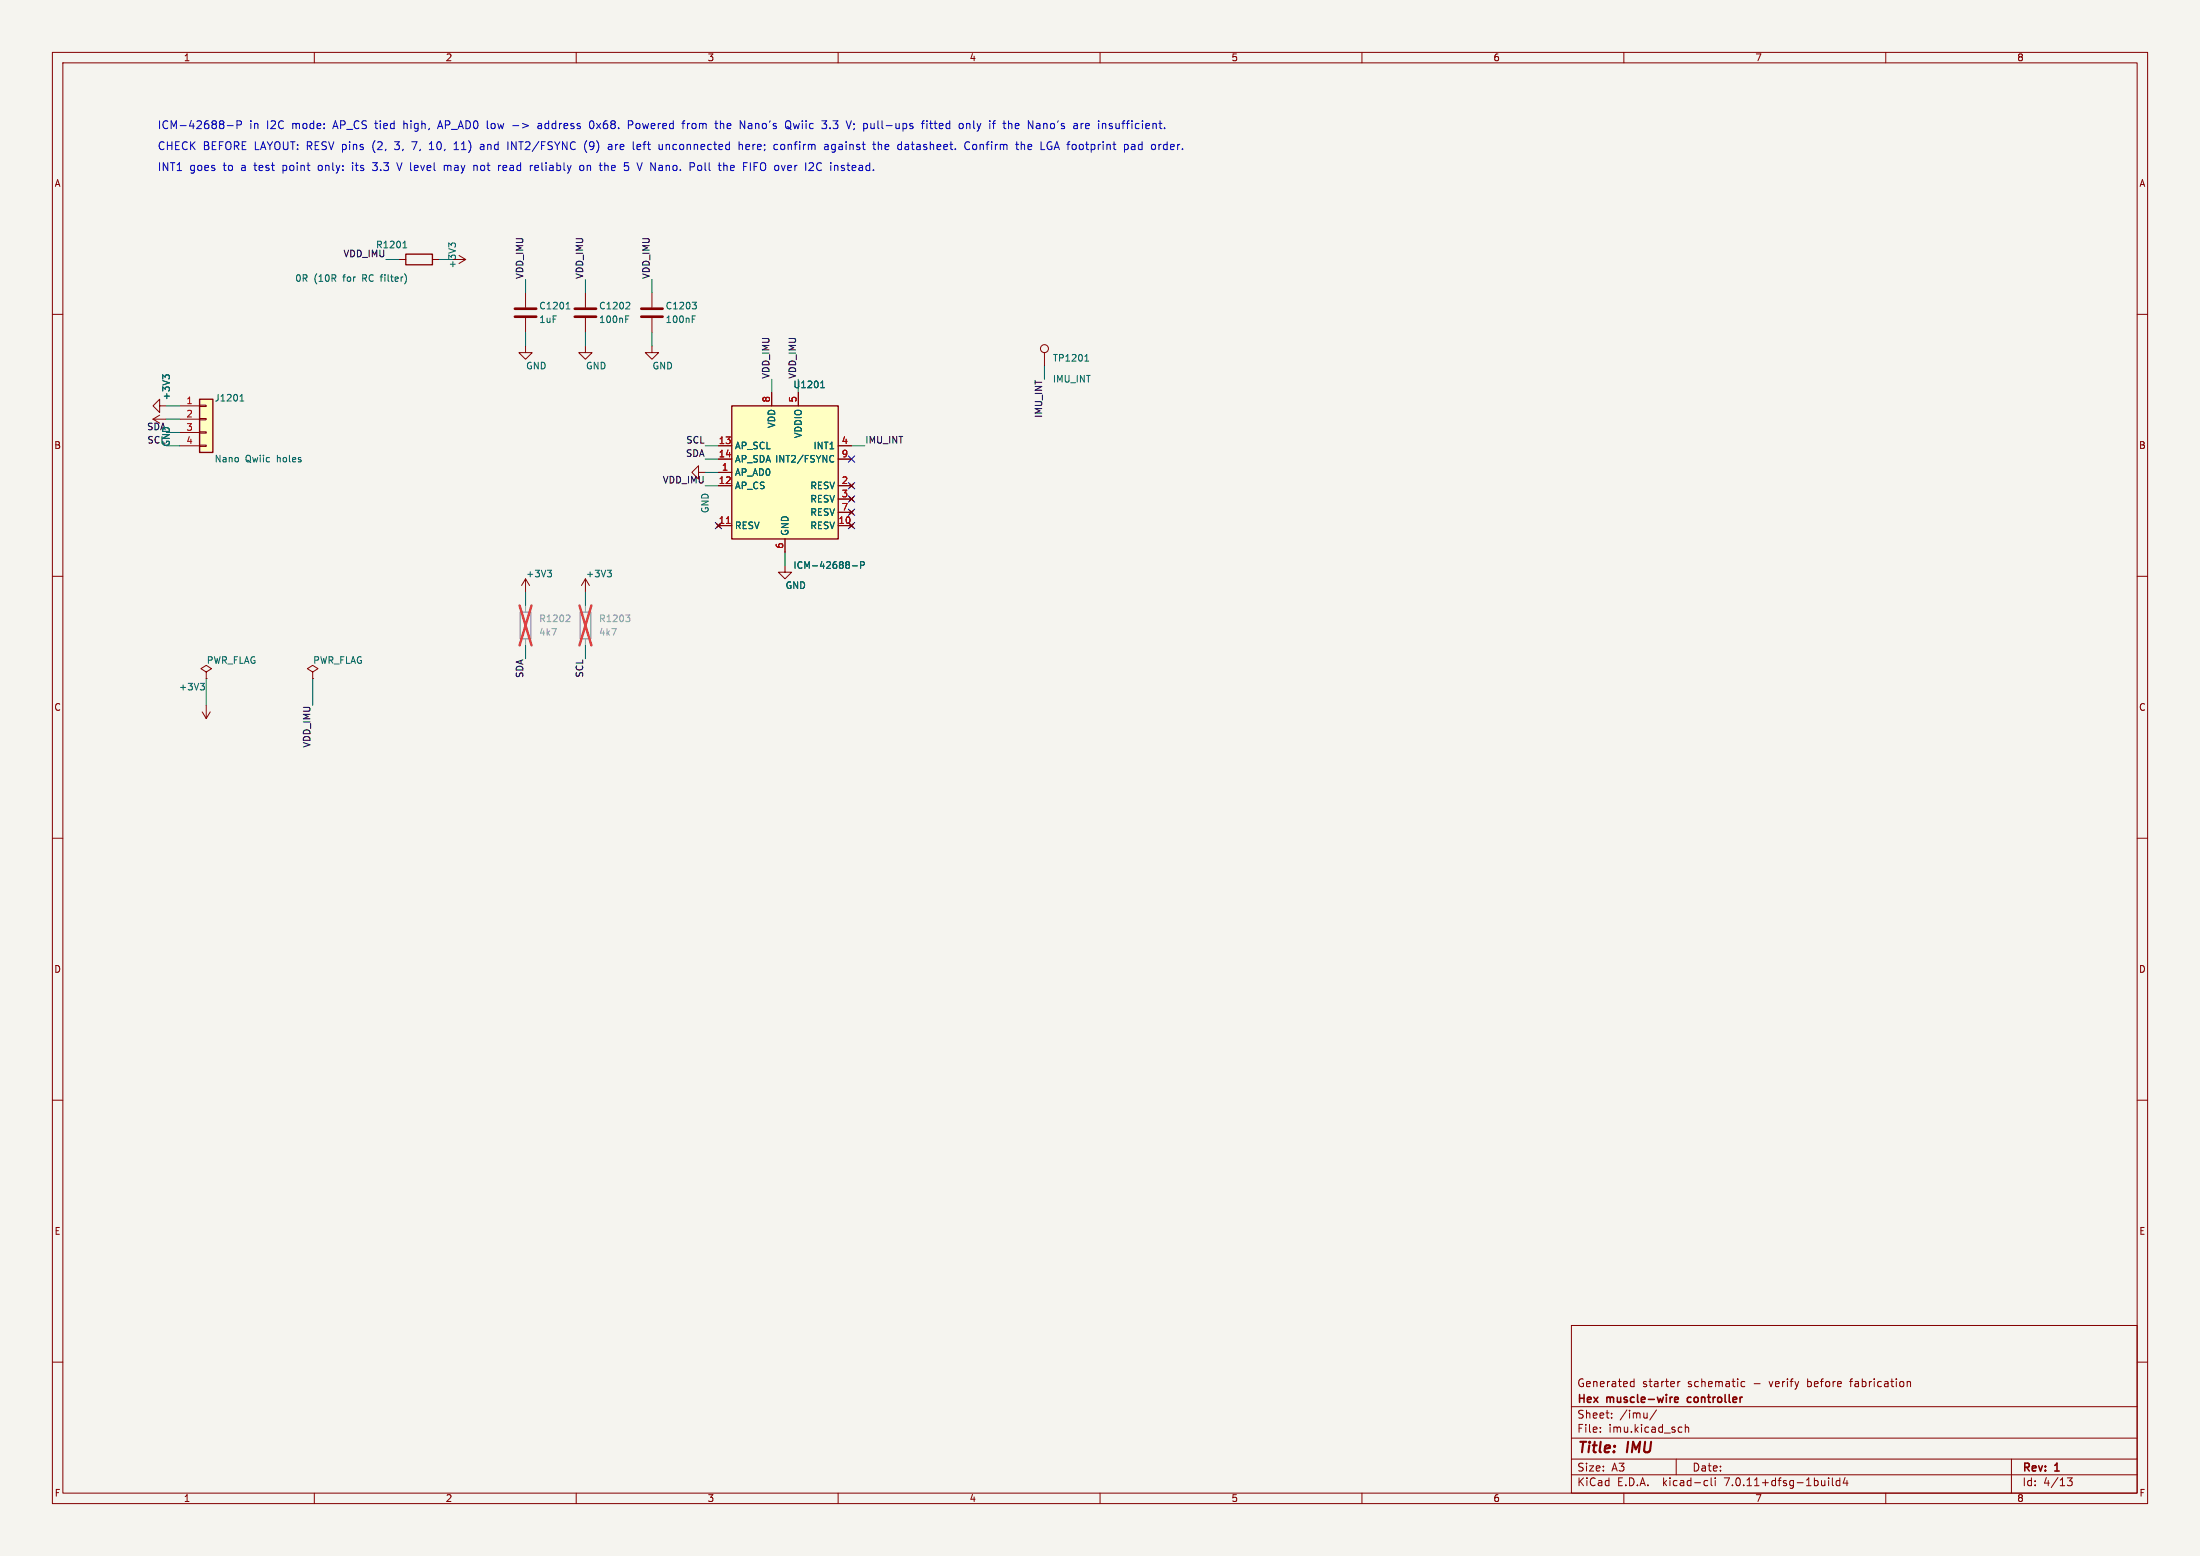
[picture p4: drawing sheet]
<svg xmlns="http://www.w3.org/2000/svg" width="420mm" height="297mm" viewBox="0 0 420 297" stroke-linecap="round" stroke-linejoin="round" font-family="sans-serif">
<path d="M0 0h420v297h-420z" fill="#f5f4ef" stroke="#f5f4ef" stroke-width=".19"/>
<g fill="none" stroke="#840000" stroke-width=".19">
<path d="M10 10h400v277h-400zM12 12h396v273h-396zM60 10v2M110 10v2M160 10v2M210 10v2M260 10v2M310 10v2M360 10v2M10 60h2M76.2 49.5h1.3M82.5 49.5h1.3"/>
<path d="M86.4 49.5h2.5M87.6 48.8l1.3 .7M88.9 49.5l-1.3 .8M100.3 55.9v2.8M111.8 55.9v2.8M124.5 55.9v2.8M408 60h2M30.5 77.5v-1.3l-1.3 1.3 1.3 1.2v-1.2h1.2M30.5 79.2l-1.3 .8M34.3 77.5h3.8M38.1 79.9h1.3v.2h-1.3zM38.1 77.3h1.3v.3h-1.3z"/>
<path d="M100.3 66v1.3h1.3l-1.3 1.3-1.2-1.3h1.2M100.3 60.7v2.8M111.8 66v1.3h1.2l-1.2 1.3-1.3-1.3h1.3M111.8 60.7v2.8M124.5 66v1.3h1.2l-1.2 1.3-1.3-1.3h1.3M124.5 60.7v2.8M147.3 74.9v2.6M152.4 74.9v2.6M199.4 67.3v2.6M29.2 80h2.5M29.2 80l1.3 .8M34.3 85.1h3.8"/>
<path d="M34.3 80h3.8M34.3 82.6h3.8M38.1 85h1.3v.2h-1.3zM38.1 82.4h1.3v.3h-1.3zM133.3 90.2v-1.3l-1.2 1.3 1.2 1.2v-1.2h1.3M136.8 99.9l.7 .8M137.2 90.2h2.5M137.2 92.7h2.5M137.2 85.1h2.5M137.2 87.6h2.5M137.5 99.9l-.7 .8M160 92.7h2.6"/>
<path d="M160 85.1h2.6M160 87.6h2.6M160 95.3h2.6M160 97.8h2.6M162.2 99.9l.7 .8M162.2 92.3l.7 .8M162.2 94.9l.7 .7M162.2 97.4l.7 .8M162.9 99.9l-.7 .8M162.9 92.3l-.7 .8M162.9 94.9l-.7 .7M162.9 97.4l-.7 .8"/>
<path d="M10 110h2M100.3 110.5v2.5M100.3 110.5l-.7 1.3M100.3 110.5l.8 1.3M111.8 110.5v2.5M111.8 110.5l-.8 1.3M111.8 110.5l.7 1.3M137.2 100.3h2.5M149.9 108v1.2h1.2l-1.2 1.3-1.3-1.3h1.3M149.9 102.9v2.5M160 100.3h2.6M408 110h2"/>
<path d="M38.6 135.9l.8 1.3M39.4 128.3l1-.7-1-.6-1 .6 1 .7v1.2M39.4 129.5h.1M39.4 134.6v2.6M40.1 135.9l-.7 1.3M59.7 128.3l1-.7-1-.6-1 .6 1 .7v1.2M59.7 129.5h.1M10 160h2M408 160h2M10 210h2M408 210h2M10 260h2"/>
<path d="M300 253h108v32h-108zM408 260h2M300 278.5h108M300 274.5h108M300 268.5h108M305.5 273.2v.2M305.5 272.5v.1M307.7 270.5v.2M307.7 269.8v.1M311.4 264.6h.5M311.4 263.8h.5M311.9 263.2v1.5"/>
<path d="M316.2 269.1l-1.3 1.9M320 278.5v3M320.3 263.7v1M320.7 272.4l.4 .1M320.7 263.7l-.3 .1-.1 .2M321.1 273.3l-.4 .1M321.7 272.5l.2-.1 .4 .1 .1 .9M321.7 271.9v1.5M333.1 263.8l-.4-.1-.3 .3 .1 .6h.6M364.1 263.8l.2-.1 .4 .1v.9M364.1 263.7v1M384 278.5v6.5"/>
<path d="M60 285v2M110 285v2M160 285v2M210 285v2M260 285v2M300 281.5h108M310 285v2M325.6 282.6l.4 .1M326 283.5l-.4 .1M326.7 282.1v1.3l.2 .2M327.4 282.1v.1M327.4 282.6v1"/>
<path d="M349.1 282.1v.1M349.1 282.6v1M349.8 282.1v1.3l.2 .2M351.2 282.7l-.4-.1-.3 .3 .2 .6h.5M351.2 282.1v1.5M352.2 282l-.3 1.1h.9M352.6 282.6v1M360 285v2M394.7 282.1h.9l-.5 .6 .4 .1v.6l-.2 .2-.6-.1"/>
<circle cx="199.4" cy="66.5" r=".76"/>
</g>
<path d="M319.7 267.2l.7-.2-.1-.2-.4-.1-.2 .2 .1 .7h.5M322.2 266.8v.7" fill="none" stroke="#840000" stroke-width=".3"/>
<g fill="none" stroke="#006464" stroke-width=".19">
<path d="M76.9 47.3h.8M77.1 46.3l.2-.3v1.3M77.5 52.8v.8M86.2 46.8l-.5-.4v.8M86.2 46.6l.2-.2h.3l.2 .2M108.1 59h.7M108.2 58l.2-.3v1.3M120 57.7l.2 .2v.3l-.7 .8h.7M132.2 57.7h.7l-.4 .5M132.7 58.2l.2 .2v.3l-.2 .3M31.5 72l-.4-.4v.7M31.5 71.8l.3-.2h.3l.2 .2"/>
<path d="M45.8 76.5h.7M45.9 75.6l.3-.3v1.2M119.5 60.9h.4M119.5 60.3h.6M132.2 60.9h.4M132.2 60.3h.6M156.7 74h.7M156.8 73l.2-.3v1.3M207.1 68.9h.7M207.4 67.8l.1-.1v1.2M158.6 87l.6 .1M159.2 88.1h-.6"/>
<path d="M104.5 108.8h.8l-.4 .5M105 109.3l.3 .3v.3l-.3 .2M115.9 108.8h.8l-.4 .5M116.5 109.3l.2 .3v.3l-.2 .2M162.7 108h1M164.3 107.9l.6-.1 .1-.2v-.3l-.7-.1v1.3M38.2 130.4h.8l-.4 .5M38.8 130.9l.2 .3v.3l-.2 .2"/>
</g>
<path d="M98.3 58.9h4.1M109.7 58.9h4.1M122.4 58.9h4.1M98.3 60.5h4.1M109.7 60.5h4.1M122.4 60.5h4.1" fill="none" stroke="#840000" stroke-width=".51"/>
<g fill="#ffffc2" stroke="#ffffc2" stroke-width=".19">
<path d="M139.7 77.5h20.3v25.4h-20.3z"/>
<path d="M38.1 76.2h2.5v10.2h-2.5z"/>
</g>
<path d="M77.5 48.5h5v2h-5zM38.1 76.2h2.5v10.2h-2.5zM139.7 77.5h20.3v25.4h-20.3z" fill="none" stroke="#840000" stroke-width=".25"/>
<path d="M138.7 99.9h.7" fill="none" stroke="#a90000" stroke-width=".19"/>
<path d="M99.3 116.8h2v5.1h-2zM110.7 116.8h2.1v5.1h-2.1z" fill="none" stroke="#9c9b98" stroke-width=".25"/>
<path d="M100.3 115.6v1.2M111.8 115.6v1.2M100.3 121.9v1.3M111.8 121.9v1.3" fill="none" stroke="#9c9b98" stroke-width=".19"/>
<path d="M108.6 117.4l.2 .2-.1 .3-.7 .8h.8M119.5 117.4h.7l-.4 .5M120 117.9l.2 .2v.3l-.2 .3" fill="none" stroke="#939391" stroke-width=".19"/>
<path d="M99.2 115.6l2.3 7.6M101.5 115.6l-2.3 7.6M110.6 115.6l2.3 7.6M112.9 115.6l-2.3 7.6" fill="none" stroke="#eb3a3d" stroke-width=".46"/>
<g fill="none" stroke="#0000c2" stroke-width=".19">
<path d="M43.4 24h1.1M45.2 23.8h.8l.1-.2-.1-.4-.2-.1h-.6v1.5M67.3 31.1v.1M67.3 31.6v1M71.1 31.1h.9M71.1 32.4l.6 .2M75.7 31.1l.5 1.5M78.6 27.1h1M82 28.6h.8M82.4 27.1l-.4 .4M83.7 24.1h.7M84 23.1l-.5 1.5"/>
<path d="M84.8 31.6v1M84.8 31.7l.4-.1 .3 .2M85.5 31.8v.8M85.5 31.6v.2M86.7 28.6h.8M86.7 27.5l.4-.4v1.5M90.7 31.6h.2l.2 .2v.8M91.7 27.6h.6M92.2 28h-.3a.29 .29 0 0 0-.2 .3 .29 .29 0 0 0 .2 .3h.3M95.5 31.6h.1M96.2 31.6l-.2 .2v.5l.2 .3M96.7 31.9l-.7 .2"/>
<path d="M97 27.1v1.5M97.7 28.6v-1.5l.8 1.5M97.9 24h1.1M101.5 31.6h.2M102.6 31.6h-.3l-.2 .2 .1 .7 .4 .1M102.7 23.6h.6M102.8 31.9l-.7 .2M103.2 24h-.3a.29 .29 0 0 0-.2 .3 .29 .29 0 0 0 .2 .3h.3M110.7 31.7l.3-.1 .4 .1 .1 .6-.2 .2-.3 .1-.3-.2zM112 26.8a1.72 1.72 0 0 0 0 2.3M113.2 23.2l-.2-.1a.8 .8 0 0 0-.5 .7 .8 .8 0 0 0 .5 .8l.2-.2M115.5 31.6h.5"/>
<path d="M116.1 28.3l.2 .3 .5-.1M116.2 27.6h.5l.1 1M116.8 27.9l-.5 .1-.2 .2M120 23.8h.7l.1-.2-.1-.4-.2-.1h-.5v1.5M122.1 27.6h-.3l-.2 .2 .1 .7 .4 .1M122.3 27.9l-.7 .2M126.5 28.4l-.5 .2M126.5 27.6v1M130.2 23.6h.5M130.7 23.1l-.3 .2v1.3M131.2 23.6v1M131.3 23.7l-.1 .1"/>
<path d="M133.9 31.7l-.4-.1-.3 .2 .1 .7 .4 .1 .2-.2M136.5 23.6h.5M136.7 24.5l.3 .1M137.5 23.1v1.5M137.7 23.6l-.2 .1M138.4 31.6l.4 .2v.8M141.1 27.7l.2-.1h.4v1M141.1 27.1v1.5M141.3 23.1l.9 1.5v-1.5M142.6 27.6l-.2 .2v.5l.2 .3M143.1 27.9l-.7 .2M144 31.8h.5"/>
<path d="M144.7 31.1h-.7v1.5M149.5 27.6h-.3l-.2 .2 .1 .6 .4 .2M150.2 23.1a.5 .5 0 0 1 .7 .2 1.17 1.17 0 0 1-.2 1.2M150.2 24.5h.5M150.2 24.2l.5 .3M150.7 24.5l.3 .2M155.9 31.9a.58 .58 0 0 0 .2 .6 .58 .58 0 0 0 .6 0M156.7 31.1h-.3a.62 .62 0 0 0-.5 .6M157.5 28.5h.6M157.5 27.6h.5l.1 1M158.1 27.9l-.6 .2M158.5 24.4v.2"/>
<path d="M158.8 29h.5M159.3 27.6h-.3l-.3 .2 .1 .6 .5 .2M160.8 32.1h.4v.2l-.2 .3h-.3M160.8 31.6h.4M163 23.6v.2M163.1 24.5l-.1 .3M167.7 27.7l.2-.1h.3l.1 1M167.7 27.1v1.5M172.8 28.5h.7M172.8 27.6h.6l.1 1M173.5 27.9l-.7 .2M175.9 23.6h.6"/>
<path d="M176.5 23.1l-.4 .2v1.3M177 23.1v.1M177 23.6v1M177.5 23.6h.5M177.7 23.1v1.2l.3 .3M184.3 28.3l.4 .3 .4-.2M184.5 23.7l.2-.1h.4l.1 1M184.5 23.6v1M185.1 27.2l-.4-.1-.4 .2M186.5 27.8l-.3-.2h-.4l-.1 .2 .1 .7 .4 .1 .3-.3M194.3 23.6h-.3l-.2 .2 .1 .7 .4 .1M194.5 23.9l-.7 .2"/>
<path d="M195 27.7l.2-.1h.3l.1 1M196.5 27.6l-.3 .2v.5l.3 .3M197 27.9l-.8 .2M198.3 23.6l.2 .2v.8M198.5 23.9l-.5 .1M198.5 24.5l-.5 .1M200.5 27.9h.3v.5l-.3 .2M200.6 27.1h.1M201.7 27.1l-.5 1.5M206.7 23.6h.1M207.9 23.6h-.4l-.3 .2 .1 .7h.6M208 23.9l-.8 .2"/>
<path d="M212 23.6h.3M212 24.1h.3l.1 .2-.2 .3h-.3M216 27.6h.6l.1 1M216.7 27.9l-.5 .1a.29 .29 0 0 0-.3 .3 .29 .29 0 0 0 .3 .3l.5-.1M217.6 27.6l-.3 .2v.5l.3 .3M222.2 28.4l.2 .2 .4-.1M222.8 27.6h-.4l-.2 .1M222.8 27.1v1.5"/>
</g>
<g fill="none" stroke="#009600" stroke-width=".19">
<path d="M73.7 49.5h2.5M83.8 49.5h2.6M100.3 53.3v2.6M111.8 53.3v2.6M124.5 53.3v2.6M31.7 77.5h2.6M100.3 63.5v2.5M111.8 63.5v2.5M124.5 63.5v2.5M147.3 72.4v2.5M152.4 72.4v2.5M199.4 69.9v2.5"/>
<path d="M31.7 85.1h2.6M31.7 80h2.6M31.7 82.6h2.6M134.6 85.1h2.6M134.6 92.7h2.6M134.6 87.6h2.6M134.6 90.2h2.6M162.6 85.1h2.5M100.3 113v2.6M111.8 113v2.6M149.9 105.4v2.6M39.4 129.5v5.1"/>
<path d="M59.7 129.5v5.1M100.3 123.2v2.5M111.8 123.2v2.5"/>
</g>
<path d="M136.6 99.7l1.2 1.2M137.8 99.7l-1.2 1.2M162 97.2l1.2 1.2M162 94.6l1.2 1.3M162 92.1l1.2 1.2M162 99.7l1.2 1.2M162 87l1.2 1.2M163.2 97.2l-1.2 1.2M163.2 94.6l-1.2 1.3M163.2 92.1l-1.2 1.2M163.2 99.7l-1.2 1.2M163.2 87l-1.2 1.2" fill="none" stroke="#000084" stroke-width=".19"/>
<g font-size="2.8" fill="#840000">
<text x="301" y="277.9">Title:</text>
<text x="310.6" y="277.9">IMU</text>
</g>
<g font-size="2.1" fill="#0000c2">
<text x="30" y="24.7">ICM-42688-P</text>
<text x="30" y="28.8">CHECK BEFORE LAYOUT: RESV pins</text>
<text x="47.6" y="24.7">in</text>
<text x="51" y="24.7">I2C</text>
<text x="55.9" y="24.7">mode:</text>
<text x="63.9" y="24.7">AP_CS tied</text>
<text x="71.5" y="28.8">(2,</text>
<text x="75.9" y="28.8">3,</text>
<text x="77.6" y="24.7">high,</text>
<text x="79.4" y="28.8">7,</text>
<text x="82.8" y="28.8">10,</text>
<text x="84.4" y="24.7">AP_AD0 low</text>
<text x="87.7" y="28.8">11)</text>
<text x="92.9" y="28.8">and</text>
<text x="98.2" y="28.8">INT2/FSYNC</text>
<text x="98.8" y="24.7">-&gt;</text>
<text x="103.9" y="24.7">address</text>
<text x="113" y="28.8">(9)</text>
<text x="113.9" y="24.7">0x68.</text>
<text x="117.8" y="28.8">are</text>
<text x="121.4" y="24.7">Powered</text>
<text x="122.6" y="28.8">left</text>
<text x="127.7" y="28.8">unconnected</text>
<text x="132" y="24.7">from</text>
<text x="138.4" y="24.7">the</text>
<text x="143.2" y="28.8">here;</text>
<text x="143.2" y="24.7">Nano's</text>
<text x="150" y="28.8">confirm</text>
<text x="152.1" y="24.7">Qwiic</text>
<text x="159.2" y="24.7">3.3</text>
<text x="159.8" y="28.8">against</text>
<text x="164.1" y="24.7">V; pull-ups</text>
<text x="169.3" y="28.8">the</text>
<text x="174.1" y="28.8">datasheet.</text>
<text x="178.8" y="24.7">fitted</text>
<text x="186" y="24.7">only</text>
<text x="187.1" y="28.8">Confirm</text>
<text x="192" y="24.7">if</text>
<text x="194.8" y="24.7">the</text>
<text x="197.1" y="28.8">the</text>
<text x="199.6" y="24.7">Nano's</text>
<text x="201.9" y="28.8">LGA footprint</text>
<text x="208.5" y="24.7">are</text>
<text x="213.4" y="24.7">insufficient.</text>
<text x="218.1" y="28.8">pad</text>
<text x="223.5" y="28.8">order.</text>
<text x="30" y="32.8">INT1</text>
<text x="36.2" y="32.8">goes</text>
<text x="42.7" y="32.8">to</text>
<text x="46.2" y="32.8">a</text>
<text x="48.8" y="32.8">test</text>
<text x="54.4" y="32.8">point</text>
<text x="61.3" y="32.8">only:</text>
<text x="68" y="32.8">its</text>
<text x="72" y="32.8">3.3</text>
<text x="76.9" y="32.8">V level</text>
<text x="86.1" y="32.8">may</text>
<text x="91.9" y="32.8">not</text>
<text x="96.8" y="32.8">read</text>
<text x="103" y="32.8">reliably</text>
<text x="112.6" y="32.8">on</text>
<text x="116.7" y="32.8">the</text>
<text x="121.5" y="32.8">5</text>
<text x="124.2" y="32.8">V Nano.</text>
<text x="134.4" y="32.8">Poll</text>
<text x="140.2" y="32.8">the</text>
<text x="145" y="32.8">FIFO over</text>
<text x="157.1" y="32.8">I2C</text>
<text x="162.1" y="32.8">instead.</text>
</g>
<g font-size="2.1" fill="#840000">
<text x="301" y="268.2">Hex</text>
<text x="301" y="265">Generated</text>
<text x="306.8" y="268.2">muscle-wire</text>
<text x="313.5" y="265">starter</text>
<text x="322.2" y="265">schematic</text>
<text x="322.8" y="268.2">controller</text>
<text x="334.9" y="265">-</text>
<text x="338" y="265">verify</text>
<text x="345.4" y="265">before</text>
<text x="353.8" y="265">fabrication</text>
<text x="301" y="273.7">File:</text>
<text x="301" y="271">Sheet:</text>
<text x="307.1" y="273.7">imu.kicad_sch</text>
<text x="309.2" y="271">/imu/</text>
<text x="301" y="281.1">Size:</text>
<text x="307.6" y="281.1">A3</text>
<text x="323" y="281.1">Date:</text>
<text x="386" y="281.3">Rev:</text>
<text x="392.4" y="281.3">1</text>
<text x="301" y="283.9">KiCad</text>
<text x="308.7" y="283.9">E.D.A.</text>
<text x="317.6" y="283.9">kicad-cli</text>
<text x="329.5" y="283.9">7.0.11+dfsg-1build4</text>
<text x="386" y="283.9">Id:</text>
<text x="390.1" y="283.9">4/13</text>
</g>
<g font-size="1.8" fill="#840000">
<text x="35" y="11.9">1</text>
<text x="85" y="11.9">2</text>
<text x="135" y="11.9">3</text>
<text x="185" y="11.9">4</text>
<text x="235" y="11.9">5</text>
<text x="285" y="11.9">6</text>
<text x="335" y="11.9">7</text>
<text x="385" y="11.9">8</text>
<text x="10.3" y="35.9">A</text>
<text x="408.3" y="35.9">A</text>
<text x="10.3" y="85.9">B</text>
<text x="408.2" y="85.9">B</text>
<text x="10.3" y="135.9">C</text>
<text x="408.2" y="135.9">C</text>
<text x="10.3" y="185.9">D</text>
<text x="408.2" y="185.9">D</text>
<text x="10.3" y="235.9">E</text>
<text x="408.3" y="235.9">E</text>
<text x="10.3" y="285.9">F</text>
<text x="35" y="286.9">1</text>
<text x="85" y="286.9">2</text>
<text x="135" y="286.9">3</text>
<text x="185" y="286.9">4</text>
<text x="235" y="286.9">5</text>
<text x="285" y="286.9">6</text>
<text x="335" y="286.9">7</text>
<text x="385" y="286.9">8</text>
<text x="408.3" y="285.9">F</text>
</g>
<g font-size="1.8" fill="#006464">
<text x="71.7" y="47.6">R1201</text>
<text x="56.3" y="54">0R</text>
<text x="59.9" y="54">(10R</text>
<text x="65.6" y="54">for</text>
<text x="69.5" y="54">RC filter)</text>
<text x="87.2" y="51.3" transform="rotate(-90 87.2 51.3)">+3V3</text>
<text x="102.8" y="59.3">C1201</text>
<text x="114.3" y="59.3">C1202</text>
<text x="127" y="59.3">C1203</text>
<text x="102.8" y="61.9">1uF</text>
<text x="114.3" y="61.9">100nF</text>
<text x="127" y="61.9">100nF</text>
<text x="100.3" y="70.7">GND</text>
<text x="111.8" y="70.7">GND</text>
<text x="124.5" y="70.7">GND</text>
<text x="200.9" y="69.2">TP1201</text>
<text x="32.6" y="76.5" transform="rotate(-90 32.6 76.5)">+3V3</text>
<text x="40.9" y="76.8">J1201</text>
<text x="151.4" y="74.3">U1201</text>
<text x="200.9" y="73.2">IMU_INT</text>
<text x="28" y="82.2">SDA</text>
<text x="148.2" y="81.8" transform="rotate(-90 148.2 81.8)">VDD</text>
<text x="153.3" y="83.7" transform="rotate(-90 153.3 83.7)">VDDIO</text>
<text x="28" y="84.7">SCL</text>
<text x="32.6" y="85.4" transform="rotate(-90 32.6 85.4)">GND</text>
<text x="40.9" y="88.5">Nano</text>
<text x="46.8" y="88.5">Qwiic</text>
<text x="53" y="88.5">holes</text>
<text x="140.2" y="86">AP_SCL</text>
<text x="140.2" y="88.5">AP_SDA INT2/FSYNC</text>
<text x="155.2" y="86">INT1</text>
<text x="140.2" y="91">AP_AD0</text>
<text x="140.2" y="93.6">AP_CS</text>
<text x="154.6" y="93.6">RESV</text>
<text x="135.5" y="98.1" transform="rotate(-90 135.5 98.1)">GND</text>
<text x="140.2" y="101.2">RESV</text>
<text x="154.6" y="101.2">RESV</text>
<text x="154.6" y="96.1">RESV</text>
<text x="154.6" y="98.7">RESV</text>
<text x="150.7" y="102.4" transform="rotate(-90 150.7 102.4)">GND</text>
<text x="100.3" y="110.4">+3V3</text>
<text x="111.8" y="110.4">+3V3</text>
<text x="149.9" y="112.6">GND</text>
<text x="151.4" y="108.8">ICM-42688-P</text>
<text x="34.1" y="132">+3V3</text>
<text x="39.4" y="126.9">PWR_FLAG</text>
<text x="59.7" y="126.9">PWR_FLAG</text>
</g>
<g font-size="1.8" fill="#0f0f0f">
<text x="65.5" y="49.2">VDD_IMU</text>
<text x="100" y="53.3" transform="rotate(-90 100 53.3)">VDD_IMU</text>
<text x="111.4" y="53.3" transform="rotate(-90 111.4 53.3)">VDD_IMU</text>
<text x="124.1" y="53.3" transform="rotate(-90 124.1 53.3)">VDD_IMU</text>
<text x="147" y="72.4" transform="rotate(-90 147 72.4)">VDD_IMU</text>
<text x="152.1" y="72.4" transform="rotate(-90 152.1 72.4)">VDD_IMU</text>
<text x="199" y="79.9" transform="rotate(-90 199 79.9)">IMU_INT</text>
<text x="130.8" y="87.3">SDA</text>
<text x="130.9" y="84.7">SCL</text>
<text x="165.1" y="84.7">IMU_INT</text>
<text x="126.4" y="92.4">VDD_IMU</text>
<text x="100" y="129.5" transform="rotate(-90 100 129.5)">SDA</text>
<text x="111.4" y="129.4" transform="rotate(-90 111.4 129.4)">SCL</text>
<text x="59.3" y="142.8" transform="rotate(-90 59.3 142.8)">VDD_IMU</text>
</g>
<g font-size="1.8" fill="#a90000">
<text x="35.5" y="77.2">1</text>
<text x="147.1" y="76.9" transform="rotate(-90 147.1 76.9)">8</text>
<text x="152.1" y="76.9" transform="rotate(-90 152.1 76.9)">5</text>
<text x="35.5" y="79.8">2</text>
<text x="35.5" y="82.3">3</text>
<text x="35.5" y="84.8">4</text>
<text x="137.1" y="84.8">13</text>
<text x="137.1" y="87.4">14</text>
<text x="137.7" y="89.9">1</text>
<text x="160.6" y="84.8">4</text>
<text x="160.6" y="87.4">9</text>
<text x="137.1" y="92.5">12</text>
<text x="160.6" y="92.5">2</text>
<text x="160.6" y="95">3</text>
<text x="137.1" y="100.1">11</text>
<text x="160" y="100.1">10</text>
<text x="160.6" y="97.5">7</text>
<text x="149.6" y="104.8" transform="rotate(-90 149.6 104.8)">6</text>
</g>
<g font-size="1.8" fill="#939391">
<text x="102.8" y="118.9">R1202</text>
<text x="114.3" y="118.9">R1203</text>
<text x="102.8" y="121.5">4k7</text>
<text x="114.3" y="121.5">4k7</text>
</g>
</svg>
